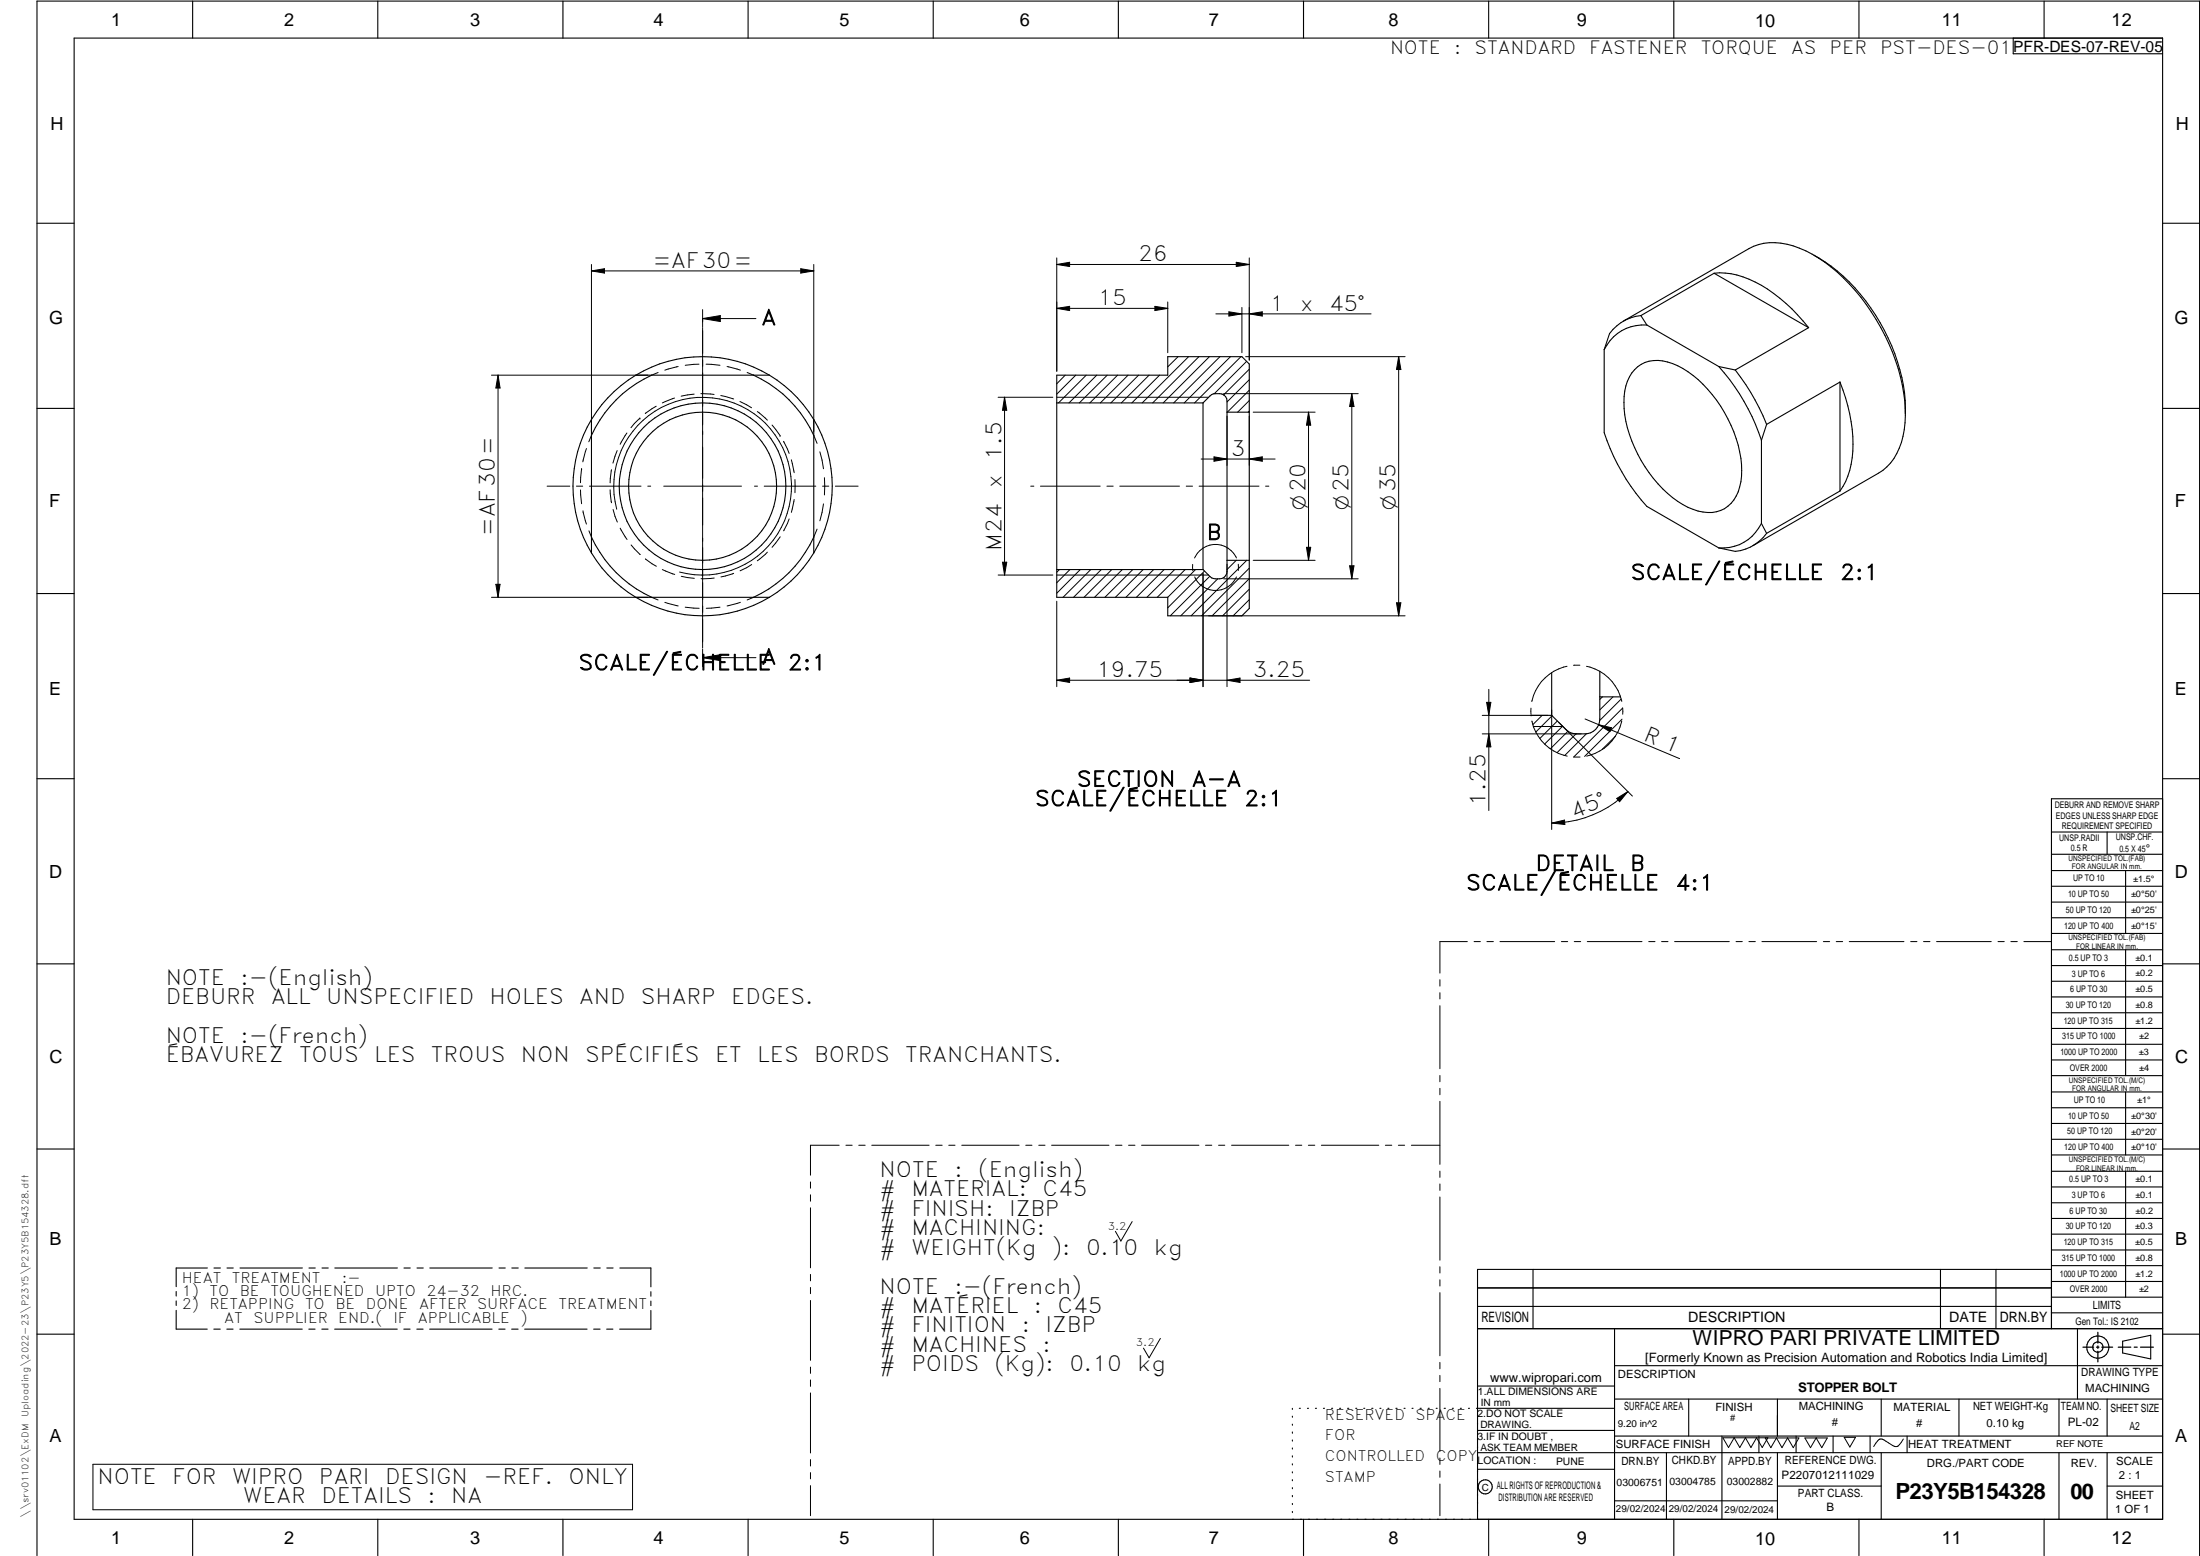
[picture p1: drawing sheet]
<svg xmlns="http://www.w3.org/2000/svg" width="594mm" height="420mm" viewBox="0 0 594 420" stroke-linecap="round" stroke-linejoin="round" font-family="sans-serif">
<g fill="none" stroke="#000" stroke-width=".3">
<path d="M20 10.3h564v400h-564zM52 .3v10M102 .3v10M152 .3v10M202 .3v10M252 .3v10M302 .3v10M352 .3v10M402 .3v10M452 .3v10M502 .3v10M543.6 10.3v4.2h40.4"/>
<path d="M552 .3v10M10 60.3h10M462.9 73.8a23.4 23.4 0 0 1 16.1 5.4 46.9 46.9 0 0 1 9.4 9.3M462.9 73.8l-19.8 11.4M462.9 73.8l25.5 14.7M489.8 68.9a50.9 50.9 0 0 1 22.6 28.8 39.6 39.6 0 0 1 2.1 14.1M584 60.3h10M433.2 94.4v22.4a56.7 56.7 0 0 0 11.5 19.9l19.4 11.3M438.3 86.7l34-19.6a16.6 16.6 0 0 1 15.3 .6 48.9 48.9 0 0 1 20.3 20.7 48 48 0 0 1 6.5 25.8 17.7 17.7 0 0 1-5.9 12.8l-35.2 20.4M441.4 99.8a8.4 8.4 0 0 1 8.9-2.1 26.2 26.2 0 0 1 13.2 10.4 33.2 33.2 0 0 1 6.8 20.5 10.2 10.2 0 0 1-5.7 9.2 12.1 12.1 0 0 1-10.2-1.6 35.1 35.1 0 0 1-15.9-27.5 12.5 12.5 0 0 1 2.9-8.9zM443.1 85.2a11.8 11.8 0 0 0-8.5 4.9l-1.4 4.3M443.1 85.2l1.6 2.6"/>
<path d="M444.7 87.8l19.4 11.2M444.7 87.8a11.7 11.7 0 0 0-11.5 6.6M464.1 99a56.7 56.7 0 0 1 11.6 19.9M464.1 99l4.5 .9M468.6 99.9l1.4 2a59.6 59.6 0 0 1 7 12.7M488.4 88.5l-19.8 11.4M10 110.3h10M159.7 113.3v31.7M159.7 113.3a35 35 0 0 0 0 36M171.7 101.3h36.1M171.7 101.3a35 35 0 0 0-12 12M176 101.3a33 33 0 0 0-16.3 16.3"/>
<path d="M203.5 101.3a33 33 0 0 1 16.2 16.3M207.8 101.3a35.1 35.1 0 0 0-36.1 0M207.8 101.3a35 35 0 0 1 11.9 12M219.7 113.3v36M219.7 113.3a35 35 0 0 1 0 36M285.4 101.3h29.9v-5h20.1l1.9 2v66l-1.9 2h-20.1v-5h-29.9zM285.4 108.8h39.5M324.9 108.8v45M324.9 108.8l1.9-1.9a3.3 3.3 0 0 1 4.2 .2l.3 1.2v46a2.03 2.03 0 0 1-2 2 2.93 2.93 0 0 1-2.5-.6l-1.9-1.9M331.3 111.3h6M475.7 118.9v22.5M477 114.6l-1.3 4.3"/>
<path d="M496.9 103.2l-19.9 11.4M496.9 103.2v29.4M496.9 103.2a38.8 38.8 0 0 1 2.6 23.8 16.3 16.3 0 0 1-2.6 5.6M584 110.3h10M496.9 132.6l-19.9 11.4M159.7 149.3a35 35 0 0 0 12 12M159.7 145v4.3M159.7 145a33 33 0 0 0 16.3 16.3M219.7 145a33 33 0 0 1-16.2 16.3M219.7 149.3a35 35 0 0 1-11.9 12M285.4 153.8h39.5M331.3 151.3h6"/>
<path d="M475.7 141.4a11.8 11.8 0 0 1-11.6 6.6M475.7 141.4l1.3 2.6M477 144a12.1 12.1 0 0 1-8.4 4.9l-4.5-.9M10 160.3h10M171.7 161.3h36.1M207.8 161.3a35.1 35.1 0 0 1-36.1 0M584 160.3h10M413.4 193.2h5.6M419 181.7v11.5M432 181.3v12.8a4 4 0 0 1-4 4.1 5.9 5.9 0 0 1-5.1-1.2l-3.9-3.8M432 188.2h5.6M10 210.3h10"/>
<path d="M584 215.7h-30v143.1M584 210.3h10M554 224.7h30M554 230.7h30M554 235.1h30M554 239.3h30M569 224.7v6M574 235.1v17M554 243.6h30M554 247.8h30M554 252.1h30M554 256.5h30"/>
<path d="M574 256.5v33.9M10 260.3h10M554 260.7h30M554 265h30M554 269.2h30M554 273.5h30M554 277.7h30M584 260.3h10M554 282h30M554 286.2h30M554 290.4h30M554 294.9h30"/>
<path d="M554 299.1h30M574 294.9v17M10 310.3h10M554 303.4h30M554 307.6h30M554 311.9h30M554 316.3h30M574 316.3v34M584 310.3h10M554 320.5h30M554 324.8h30M554 329h30"/>
<path d="M554 333.2h30M554 337.5h30M47.6 348.7v1.3M47.6 351.3v1.2M47.6 353.8v5.1h8.4M56 342.4h-8.4v5M57.7 358.9h1.8M57.8 342.4h1.7M61.2 358.9h1.7M61.3 342.4h1.7M64.8 358.9h16.8M64.8 342.4h16.9"/>
<path d="M83.4 358.9h1.7M83.4 342.4h1.7M86.9 358.9h1.7M86.9 342.4h1.7M90.4 358.9h16.9M90.4 342.4h16.9M109 358.9h1.7M109.1 342.4h1.7M112.6 358.9h1.7M112.6 342.4h1.7M116 358.9h16.9M116.1 342.4h16.8"/>
<path d="M134.7 358.9h1.7M134.7 342.4h1.7M138.2 358.9h1.7M138.2 342.4h1.7M141.7 358.9h16.8M141.7 342.4h16.9M160.3 358.9h1.7M160.4 342.4h1.7M163.8 358.9h1.7M163.9 342.4h1.7M167.4 342.4h8.4v5.1M175.8 353.9v5h-8.5"/>
<path d="M175.8 348.8v1.2M175.8 351.3v1.3M399 358.8h185M399 352.8h155M399 347.8h155M414 342.8v16M436 358.8v51.5M524 342.8v16M539 342.8v16M554 341.8h30M554 346h30M554 350.3h30"/>
<path d="M554 354.5h30M554 342.8h-155v67.5M561 358.8v19M10 360.3h10M399 374.3h37M436 368.8h148M436 377.8h148M456 377.8v10M480 377.8v10M508 377.8v10M529 377.8v10M556 377.8v10"/>
<path d="M569 377.8v10M573.2 362.2l7.6-1.6v6.3l-7.6-1.6zM584 360.3h10M349 380.3v.3M349 382.4v.3M349 384.6v.3M349 386.7v.3M349 388.8v.3M349 391v.3M349 393.1v.3M349 395.3v.3M349 397.4v.3"/>
<path d="M349 399.5v.3M350.9 380.3h.2M353.1 380.3h.2M355.2 380.3h.3M357.4 380.3h.3M359.6 380.3h.3M361.7 380.3h.3M363.9 380.3h.3M366.1 380.3h.3M368.3 380.3h.2M370.4 380.3h.3M372.6 380.3h.3"/>
<path d="M374.8 380.3h.3M376.9 380.3h.4M379.1 380.3h.3M381.3 380.3h.3M383.4 380.3h.4M385.6 380.3h.3M387.8 380.3h.3M390 380.3h.3M392.2 380.3h.3M394.3 380.3h.3M396.5 380.3h.3M398.7 380.3h37.3"/>
<path d="M399 386.2h37M399 396.7h37M436 387.8h148M450 392.3v18M465 387.8v22.5M475 387.8v4.5M480 392.3v18M485 387.8v4.5M495 387.8v4.5M505 387.8v4.5M508 392.3v18M515 387.8v4.5"/>
<path d="M556 392.3v18M569 392.3v18M584 392.3h-185M52 410.3v9.7M102 410.3v9.7M152 410.3v9.7M202 410.3v9.7M252 410.3v9.7M302 410.3v9.7M349 401.7v.3M349 403.8v.4M349 406v.3"/>
<path d="M349 408.1v.3M352 410.3v9.7M402 410.3v9.7M436 405.3h44M452 410.3v9.7M480 401.3h28M502 410.3v9.7M552 410.3v9.7M569 401.3h15M10 420v-419.7h584v419.7"/>
<circle cx="189.7" cy="131.3" r="22.5"/>
<circle cx="189.7" cy="131.3" r="20"/>
<circle cx="566.5" cy="363.8" r="2.99"/>
<circle cx="566.5" cy="363.7" r="1.41"/>
<circle cx="401.1" cy="401.5" r="1.9"/>
</g>
<path d="M566.5 359.7v3M562.5 363.8h2.9M566.1 363.8h.7M566.5 363.4v.7M566.5 364.9v2.8M567.6 363.8h2.9M572 363.8h3.4M576.3 363.8h.8M578 363.8h3.5" fill="none" stroke="#000" stroke-width=".34"/>
<g fill="none" stroke="#000" stroke-width=".27">
<path d="M159.7 71.4v45.1M159.7 73.2l3.5-.6v1.1zM159.7 73.2h60M216.2 72.6l3.5 .6-3.5 .5zM219.7 71.4v45.1M285.4 69.6v30.6M285.4 71.4h51.9M285.4 71.4l3.4-.6v1.2zM333.8 70.8l3.5 .6-3.5 .6zM337.3 69.6v27.6M183.1 99l-3.6 .9M188.8 98.3l-3.8 .3"/>
<path d="M189.7 83.6v4.8M189.7 88.6v86.3M189.7 86h14.4M189.7 86l4.8-.8v1.6zM190.7 98.3l3.7 .3M196.3 99l3.6 .9M285.4 83.3l3.4-.6v1.2zM285.4 83.3h29.9M311.9 82.7l3.4 .6-3.4 .6zM315.3 81.5v13.7M318.1 96.3l-2.8 2.8M321 96.3l-12.6 12.5"/>
<path d="M323.8 96.3l-12.5 12.5M326.6 96.3l-12.5 12.5M328.3 84.8h41.9M329.4 96.3l-12.5 12.5M331.8 84.2l3.6 .6-3.6 .5zM332.3 96.3l-12.5 12.5M335.1 96.3l-12.5 12.5M335.4 83v12.2M336.4 96.3h43M336.6 97.6l-8.7 8.7M337.3 99.7l-6.9 6.9M337.3 84.8l3.6-.6v1.1z"/>
<path d="M377.7 96.3l.6 3.5h-1.2zM377.7 96.3v70M132.7 101.3h42.2M134.5 101.3l.5 3.5h-1.1zM134.5 101.3v60M159.7 117.6l-.7 1.7M169.3 116.9l-1.8 3.1M172.8 112.9l-2.4 2.6M172.8 112.9h.1M177.2 109.7l-3 2M177.7 100.6l-1.7 .7M182.2 107.5l-3.3 1.3"/>
<path d="M187.4 106.4l-3.5 .6M189.3 106.3l3.5 .2M194.6 106.8l3.5 .9M199.8 108.4l3.1 1.7M201.8 100.6l1.7 .7M204.5 111.1l2.7 2.4M208.5 114.8l2.1 2.8M210.6 117.6h.1M211.6 119.2l1.5 3.2M219.7 117.6l.9 2.1M269.5 107.3h14.8M271.3 107.3v48"/>
<path d="M271.3 107.3l.6 3.5h-1.2zM285.4 107.3h40.9M287.6 101.3l-2.2 2.3M290.5 101.3l-5.1 5.1M293.3 101.3l-7.5 7.5M296.2 101.3l-7.5 7.5M299 101.3l-7.5 7.5M301.8 101.3l-7.5 7.5M304.6 101.3l-7.5 7.5M307.5 101.3l-7.5 7.5M310.3 101.3l-7.5 7.5M313.1 101.3l-7.5 7.5"/>
<path d="M330.4 106.3h36.4M331.3 112.4v13.3M337.3 111l-.2 .3M337.3 108.2l-3.1 3.1M337.3 105.4l-5.9 5.9M337.3 102.5l-6 6M337.3 112.4v13.3M338.4 111.3h16.7M353.3 111.3l.6 3.5h-1.1zM353.3 111.3v40M365 106.3l.6 3.5h-1.2zM365 106.3v50"/>
<path d="M147.7 131.3h6.2M155.7 131.3h1.6M156.8 132.3l.2 3.7M157 126.6l-.2 3.7M157 126.6h.1M157.4 137.9l1 3.6M158.4 121.1l-1 3.6M159.2 131.3h13.9M164.8 132.2l.3 3.6M165.1 126.8l-.3 3.6M165.6 137.6l1.1 3.4M166.5 137.5a24 24 0 0 1 21.1-30.1 24 24 0 0 1 26 26 24 24 0 0 1-30.1 21.1"/>
<path d="M166.7 121.7l-1.2 3.4M174.9 131.3h.8M179.2 131.3h21M203.7 131.3h.8M206.4 131.3h13.9M213.7 124.2l.8 3.4M214.5 134.9l-.8 3.4M214.7 129.5v3.6M221.4 122l1 4.6M222.1 131.3h1.7M222.4 136.1l-1 4.5M222.6 129v4.6"/>
<path d="M225.6 131.3h6.1M278.3 131.3h.9M281 131.3h16.1M298.9 131.3h1.7M302.4 131.3h16.1M320.3 131.3h1.7M323.8 131.3h16.2M324.4 124h19.9M327.8 123.4l3.5 .6-3.5 .5zM337.3 124l3.6-.6v1.1zM341.8 131.3h.8M133.9 157.8h1.1l-.5 3.5z"/>
<path d="M159 143.3l.7 1.7M167.5 142.6l1.8 3.1M170.4 147.2l2.5 2.5M174.3 150.9l2.9 2M178.9 153.8l3.3 1.3M184 155.6l3.5 .6M192.9 156.1l-3.6 .2M198.1 154.8l-3.4 1M203 152.4l-3.2 1.7M207.2 149.1l-2.7 2.3M210.7 144.9l-2.2 2.9M213.1 140.1l-1.5 3.2"/>
<path d="M220.6 142.9l-.9 2.1M269.5 155.3h14.8M270.7 151.8h1.2l-.6 3.5zM285.4 155.3h40.9M286.1 153.8l-.7 .7M288.9 153.8l-3.5 3.6M291.7 153.8l-6.3 6.4M294.5 153.8l-7.4 7.5M297.4 153.8l-7.5 7.5M300.2 153.8l-7.5 7.5M303.1 153.8l-7.5 7.5M305.9 153.8l-7.5 7.5"/>
<path d="M308.7 153.8l-7.5 7.5M311.5 153.8l-7.5 7.5M314.4 153.8l-7.5 7.5M317.2 153.8l-7.5 7.5M320 153.8l-7.5 7.5M322.1 152.4v1.7M322.6 150.7a6.2 6.2 0 0 1 5.6-3.7 6.2 6.2 0 0 1 5.7 3.7M322.6 155.8a6.2 6.2 0 0 0 5.6 3.7 6.2 6.2 0 0 0 5.7-3.7M322.8 153.8l-7.5 7.5M324.9 154.9v30.5M325.2 154.2l-9.9 9.9M326.7 155.6l-10.7 10.7"/>
<path d="M328.8 156.3l-10 10M330.4 156.3h36.4M331.3 152.4v33M333.8 151.3l-2.5 2.5M334.4 152.4v1.7M336.7 151.3l-15.1 15M337.3 159.1l-7.1 7.2M337.3 156.3l-10 10M337.3 153.4l-12.8 12.9M338.4 151.3h16.7M352.8 147.8h1.1l-.6 3.5zM364.4 152.8h1.2l-.6 3.5z"/>
<path d="M132.7 161.3h42.2M176 161.3l1.7 .7M179.5 162.6l3.6 1M185 164l3.8 .3M189.7 177.6l4.8-.8v1.6zM189.7 175.2v4.8M189.7 177.6h14.4M194.4 164l-3.7 .3M199.9 162.6l-3.6 1M203.5 161.3l-1.7 .7M285.4 162.3v23.1M326.4 166.3h53"/>
<path d="M337.3 161.9l-4.3 4.4M377.1 162.8h1.2l-.6 3.5zM423.2 179.9a12.4 12.4 0 0 0-9.6 9.5M426.6 179.6l-1.7 .1M428.4 179.9a12.3 12.3 0 0 1 9.5 9.5M285.4 183.7l3.4-.6v1.2zM285.4 183.7h68.2M321.3 183.1l3.6 .6-3.6 .6zM331.3 183.7l3.5-.6v1.2zM400.3 193.2h17.7M400.3 198.2h26.7M401.4 189.7h1.2l-.6 3.5z"/>
<path d="M402 198.2l.6 3.5h-1.2zM402 186.1v32.8M413.4 191.2v1.7M413.6 193.2l-.2 .1M413.7 194.7a12.2 12.2 0 0 0 9.5 9.5M414.1 196.2h7.9M416.4 193.2l-2.5 2.5M419 191.7v32.3M419.1 193.3l-4.4 4.4M420.5 194.7l-4.7 4.7M420.9 195l19.9 20M422 196.1l-4.9 4.8"/>
<path d="M423.4 197.4l-4.7 4.8M425.6 198.2l-5.2 5M428 194.1l25.6 10.8M428.4 198.1l-5.9 5.9M431.7 195.7l3.5 .8-.5 1.1zM432.7 188.2l-.7 .6M435.6 188.2l-3.6 3.5M436.2 198.8a11.9 11.9 0 0 1-7.8 5.4M436.2 198.8l-3.6 3.6M437.8 188.8l-5.8 5.8M437.9 194.6a11.3 11.3 0 0 1-1.7 4.2M438 194.2l-10.1 10.1"/>
<path d="M438.2 192.9v-1.7l-13.2 13.2h1.7M436.6 215.6l3-1.9-2.3 2.8zM439.6 213.7a29.5 29.5 0 0 1-20.6 8.5M419 222.3l3.5-.9 .1 1.2zM396.2 254.3h-7.4v8.5M398.1 254.3h1.6M401.5 254.3h1.8M405 254.3h14.8M421.6 254.3h1.7M425.1 254.3h1.7M428.6 254.3h14.8M445.2 254.3h1.7"/>
<path d="M448.7 254.3h1.7M452.2 254.3h14.8M468.8 254.3h1.7M472.3 254.3h1.7M475.8 254.3h14.8M492.4 254.3h1.7M495.8 254.3h1.8M499.4 254.3h14.7M516 254.3h1.6M519.4 254.3h1.8M522.9 254.3h14.8M539.5 254.3h1.7"/>
<path d="M543 254.3h1.7M546.5 254.3h7.4M388.8 264.5v1.8M388.8 268.1v1.6M388.8 271.6v17M388.8 290.4v1.7M388.8 293.9v1.7M388.8 297.4v17M218.9 319.2v1.6M226.6 309.2h-7.7v8.1M228.4 309.2h1.7M231.9 309.2h1.7"/>
<path d="M235.4 309.2h15.5M252.7 309.2h1.7M256.2 309.2h1.7M259.7 309.2h15.5M277 309.2h1.7M280.5 309.2h1.7M284 309.2h15.5M301.2 309.2h1.8M304.8 309.2h1.7M308.3 309.2h15.5M325.5 309.2h1.7M329.1 309.2h1.6"/>
<path d="M332.6 309.2h15.4M349.8 309.2h1.7M353.3 309.2h1.7M356.8 309.2h15.5M374.1 309.2h1.7M377.6 309.2h1.7M381.1 309.2h7.7M388.8 316.2v1.7M388.8 319.7v1.7M218.9 322.6v1.8M218.9 326.1v16.2M305.7 329.9l-3 5.2-1.5-2.6"/>
<path d="M388.8 323.2v17.1M218.9 344.1v1.8M218.9 347.6v1.7M218.9 351.2v16.1M388.8 342.1v1.6M388.8 345.6v1.7M388.8 349v17.1M218.9 369.1v1.7M218.9 372.6v1.8M218.9 376.1v16.2M313.3 361.4l-3 5.2-1.5-2.6M388.8 367.9v1.7"/>
<path d="M388.8 371.4v1.7M388.8 374.9v17M25.1 395.4h145.7v12.3h-145.7zM218.9 394.1v1.8M218.9 397.6v1.7M388.8 393.7v1.7M388.8 397.2v1.7M465.2 388.2h12.2l-1.5 2.7-1.6-2.7-1.5 2.7-1.5-2.7-1.5 2.7-1.5-2.7-1.5 2.7zM476.7 388.3h9.1l-1.6 2.6-1.5-2.6-1.5 2.6-1.5-2.6-1.5 2.6zM487.4 388.3h6l-1.5 2.6-1.5-2.6-1.5 2.6zM498 388.1h3.1l-1.6 2.6zM514 388.6l-1.1 1.5a1.2 1.2 0 0 1-1.8 .3l-1.8-1.2a1.55 1.55 0 0 0-1.6-.6 1.55 1.55 0 0 0-1.2 1.1l-.5 .9"/>
<path d="M218.9 401.2v8.1M388.8 400.7v8.6"/>
</g>
<g fill="#000">
<path d="M159.7 73.2l3.5-.6v1.1zM216.2 72.6l3.5 .6-3.5 .5zM285.4 71.4l3.4-.6v1.2zM333.8 70.8l3.5 .6-3.5 .6zM189.7 86l4.8-.8v1.6zM285.4 83.3l3.4-.6v1.2zM311.9 82.7l3.4 .6-3.4 .6zM331.8 84.2l3.6 .6-3.6 .5zM337.3 84.8l3.6-.6v1.1zM377.7 96.3l.6 3.5h-1.2zM134.5 101.3l.5 3.5h-1.1zM271.3 107.3l.6 3.5h-1.2z"/>
<path d="M353.3 111.3l.6 3.5h-1.1zM365 106.3l.6 3.5h-1.2zM327.8 123.4l3.5 .6-3.5 .5zM337.3 124l3.6-.6v1.1zM133.9 157.8h1.1l-.5 3.5zM270.7 151.8h1.2l-.6 3.5zM352.8 147.8h1.1l-.6 3.5zM364.4 152.8h1.2l-.6 3.5zM189.7 177.6l4.8-.8v1.6zM377.1 162.8h1.2l-.6 3.5zM285.4 183.7l3.4-.6v1.2zM321.3 183.1l3.6 .6-3.6 .6z"/>
<path d="M331.3 183.7l3.5-.6v1.2zM401.4 189.7h1.2l-.6 3.5zM431.7 195.7l3.5 .8-.5 1.1zM402 198.2l.6 3.5h-1.2zM436.6 215.6l3-1.9-2.3 2.8zM419 222.3l3.5-.9 .1 1.2z"/>
</g>
<text font-size="6" x="511.8" y="404.8">P23Y5B154328</text>
<text font-size="5.9" x="559.1" y="404.7">00</text>
<g font-size="5.7">
<text x="307.4" y="70.5">26</text>
<text x="176.3" y="72.3">=AF30=</text>
<text x="296.4" y="82.4">15</text>
<text x="342.9" y="83.9">1</text>
<text x="351.1" y="83.9">x</text>
<text x="358.9" y="83.9">45°</text>
<text x="205.6" y="87.8">A</text>
<text x="270.4" y="124.1" transform="rotate(-90 270.4 124.1)">1.5</text>
<text x="332.4" y="123.1">3</text>
<text x="270.4" y="131.9" transform="rotate(-90 270.4 131.9)">x</text>
<text x="133.6" y="144.7" transform="rotate(-90 133.6 144.7)">=AF30=</text>
<text x="270.4" y="148.7" transform="rotate(-90 270.4 148.7)">M24</text>
<text x="325.8" y="145.8">B</text>
<text x="440.3" y="156.5">SCALE/ÉCHELLE</text>
<text x="496.9" y="156.5">2:1</text>
<text x="205.6" y="179.4">A</text>
<text x="156.2" y="180.9">SCALE/ÉCHELLE</text>
<text x="212.7" y="180.9">2:1</text>
<text x="296.1" y="182.8">19.75</text>
<text x="338.3" y="182.8">3.25</text>
<text x="443.6" y="199.7" transform="rotate(23 443.6 199.7)">R 1</text>
<text x="290.8" y="212.4">SECTION</text>
<text x="321.8" y="212.4">A-A</text>
<text x="279.5" y="217.6">SCALE/ÉCHELLE</text>
<text x="336" y="217.6">2:1</text>
<text x="401.1" y="217.6" transform="rotate(-90 401.1 217.6)">1.25</text>
<text x="425.1" y="221.1" transform="rotate(-22 425.1 221.1)">45°</text>
<text x="414.6" y="235.1">DETAIL</text>
<text x="440.2" y="235.1">B</text>
<text x="395.9" y="240.4">SCALE/ÉCHELLE</text>
<text x="452.4" y="240.4">4:1</text>
<text x="44.7" y="265.9">NOTE</text>
<text x="64.9" y="265.9">:-(English)</text>
<text x="44.7" y="271.1">DEBURR</text>
<text x="73.2" y="271.1">ALL</text>
<text x="88.1" y="271.1">UNSPECIFIED</text>
<text x="132.2" y="271.1">HOLES</text>
<text x="156.4" y="271.1">AND</text>
<text x="173.1" y="271.1">SHARP</text>
<text x="197.4" y="271.1">EDGES.</text>
<text x="44.7" y="281.6">NOTE</text>
<text x="64.9" y="281.6">:-(French)</text>
<text x="44.7" y="286.9">ÉBAVUREZ</text>
<text x="80.7" y="286.9">TOUS</text>
<text x="101" y="286.9">LES</text>
<text x="116.4" y="286.9">TROUS</text>
<text x="140.7" y="286.9">NON</text>
<text x="158" y="286.9">SPÉCIFIÉS</text>
<text x="193.1" y="286.9">ET</text>
<text x="204.5" y="286.9">LES</text>
<text x="219.8" y="286.9">BORDS</text>
<text x="244.5" y="286.9">TRANCHANTS.</text>
<text x="237.5" y="317.8">NOTE</text>
<text x="257.7" y="317.8">:</text>
<text x="264.1" y="317.8">(English)</text>
<text x="237.5" y="323">#</text>
<text x="246.1" y="323">MATERIAL:</text>
<text x="281.5" y="323">C45</text>
<text x="237.5" y="328.3">#</text>
<text x="246.1" y="328.3">FINISH:</text>
<text x="272.5" y="328.3">IZBP</text>
<text x="237.5" y="333.5">#</text>
<text x="246.1" y="333.5">MACHINING:</text>
<text x="237.5" y="338.8">#</text>
<text x="246.1" y="338.8">WEIGHT(Kg</text>
<text x="284" y="338.8">):</text>
<text x="293.3" y="338.8">0.10</text>
<text x="311.6" y="338.8">kg</text>
<text x="237.5" y="349.3">NOTE</text>
<text x="257.7" y="349.3">:-(French)</text>
<text x="237.5" y="354.5">#</text>
<text x="237.5" y="359.8">#</text>
<text x="246.1" y="354.5">MATÉRIEL</text>
<text x="246.1" y="359.8">FINITION</text>
<text x="275.9" y="359.8">:</text>
<text x="279.2" y="354.5">:</text>
<text x="282.3" y="359.8">IZBP</text>
<text x="285.6" y="354.5">C45</text>
<text x="237.5" y="365">#</text>
<text x="246.1" y="365">MACHINES</text>
<text x="281.5" y="365">:</text>
<text x="237.5" y="370.3">#</text>
<text x="246.1" y="370.3">POIDS</text>
<text x="268.5" y="370.3">(Kg):</text>
<text x="288.8" y="370.3">0.10</text>
<text x="307.1" y="370.3">kg</text>
<text x="26.3" y="400.6">NOTE</text>
<text x="46.5" y="400.6">FOR</text>
<text x="62.7" y="400.6">WIPRO</text>
<text x="86.1" y="400.6">PARI</text>
<text x="104" y="400.6">DESIGN</text>
<text x="130.5" y="400.6">-REF.</text>
<text x="153.5" y="400.6">ONLY</text>
<text x="65.7" y="405.9">WEAR</text>
<text x="86.8" y="405.9">DETAILS</text>
<text x="115.4" y="405.9">:</text>
<text x="121.8" y="405.9">NA</text>
</g>
<text font-size="5.6" x="457" y="363.2">WIPRO PARI PRIVATE LIMITED</text>
<g font-size="5.4">
<text x="352.5" y="137.6" transform="rotate(-90 352.5 137.6)">O20</text>
<text x="364.1" y="137.6" transform="rotate(-90 364.1 137.6)">O25</text>
<text x="376.8" y="137.6" transform="rotate(-90 376.8 137.6)">O35</text>
</g>
<g font-size="4.9">
<text x="30" y="6.9">1</text>
<text x="76.7" y="6.9">2</text>
<text x="127" y="6.9">3</text>
<text x="176.5" y="6.9">4</text>
<text x="226.7" y="6.9">5</text>
<text x="275.4" y="6.9">6</text>
<text x="326.4" y="6.9">7</text>
<text x="375" y="6.9">8</text>
<text x="425.8" y="6.9">9</text>
<text x="473.9" y="7.3">10</text>
<text x="524.3" y="6.9">11</text>
<text x="570.2" y="6.9">12</text>
<text x="375.4" y="14.5">NOTE</text>
<text x="392.7" y="14.5">:</text>
<text x="398.2" y="14.5">STANDARD</text>
<text x="429.2" y="14.5">FASTENER</text>
<text x="459.2" y="14.5">TORQUE</text>
<text x="483.7" y="14.5">AS</text>
<text x="494.1" y="14.5">PER</text>
<text x="507.7" y="14.5">PST-DES-01</text>
<text x="13.6" y="35.1">H</text>
<text x="587.6" y="35.1">H</text>
<text x="13.2" y="87.5">G</text>
<text x="587.2" y="87.5">G</text>
<text x="13.2" y="137">F</text>
<text x="587.2" y="137">F</text>
<text x="13.2" y="187.6">E</text>
<text x="587.2" y="187.6">E</text>
<text x="13.2" y="237">D</text>
<text x="587.2" y="237">D</text>
<text x="13.4" y="287.1">C</text>
<text x="587.4" y="287.1">C</text>
<text x="13.4" y="336.2">B</text>
<text x="587.4" y="336.2">B</text>
<text x="13.4" y="389.3">A</text>
<text x="587.4" y="389.3">A</text>
<text x="30" y="416.9">1</text>
<text x="76.7" y="416.9">2</text>
<text x="127" y="416.9">3</text>
<text x="176.5" y="416.9">4</text>
<text x="226.7" y="416.9">5</text>
<text x="275.4" y="416.9">6</text>
<text x="326.4" y="416.9">7</text>
<text x="375" y="416.9">8</text>
<text x="425.8" y="416.9">9</text>
<text x="473.9" y="417.3">10</text>
<text x="524.3" y="416.9">11</text>
<text x="570.2" y="416.9">12</text>
</g>
<text font-size="4.2" x="543.6" y="14">PFR-DES-07-REV-05</text>
<g font-size="3.9">
<text x="49.1" y="346.3">HEAT</text>
<text x="62.6" y="346.3">TREATMENT</text>
<text x="92.3" y="346.3">:-</text>
<text x="49.1" y="349.9">1)</text>
<text x="49.1" y="353.5">2)</text>
<text x="56.6" y="349.9">TO</text>
<text x="56.6" y="353.5">RETAPPING</text>
<text x="64.8" y="349.9">BE</text>
<text x="73" y="349.9">TOUGHENED</text>
<text x="82.4" y="353.5">TO</text>
<text x="90.6" y="353.5">BE</text>
<text x="98.8" y="353.5">DONE</text>
<text x="101.3" y="349.9">UPTO</text>
<text x="113.2" y="353.5">AFTER</text>
<text x="115.2" y="349.9">24-32</text>
<text x="128.9" y="353.5">SURFACE</text>
<text x="132.5" y="349.9">HRC.</text>
<text x="150.9" y="353.5">TREATMENT</text>
<text x="60.6" y="357.1">AT</text>
<text x="68.4" y="357.1">SUPPLIER</text>
<text x="91.3" y="357.1">END.(</text>
<text x="106.2" y="357.1">IF</text>
<text x="112.8" y="357.1">APPLICABLE</text>
<text x="140.6" y="357.1">)</text>
<text x="400" y="357.1">REVISION</text>
<text x="455.9" y="357.1">DESCRIPTION</text>
<text x="526.4" y="357.1">DATE</text>
<text x="540" y="357.1">DRN.BY</text>
<text x="357.8" y="383.3">RESERVED</text>
<text x="382.3" y="383.3">SPACE</text>
<text x="357.8" y="388.9">FOR</text>
<text x="357.8" y="394.5">CONTROLLED</text>
<text x="387.8" y="394.5">COPY</text>
<text x="357.8" y="400">STAMP</text>
</g>
<text font-size="3.6" x="485.6" y="375.8">STOPPER BOLT</text>
<g font-size="3.5">
<text x="444.3" y="367.7">[Formerly Known as Precision Automation and Robotics India Limited]</text>
<text x="402.4" y="373.3">www.wipropari.com</text>
</g>
<g font-size="3.1">
<text x="565.1" y="353.5">LIMITS</text>
<text x="562" y="371.7">DRAWING TYPE</text>
<text x="436.9" y="372.1">DESCRIPTION</text>
<text x="563.1" y="375.9">MACHINING</text>
<text x="438.6" y="380.8">SURFACE AREA</text>
<text x="463.2" y="380.9">FINISH</text>
<text x="485.7" y="380.8">MACHINING</text>
<text x="511.3" y="380.9">MATERIAL</text>
<text x="532.8" y="380.7">NET WEIGHT-Kg</text>
<text x="556.5" y="380.7">TEAM NO.</text>
<text x="569.9" y="381.2">SHEET SIZE</text>
<text x="494.6" y="385.1">#</text>
<text x="517.4" y="385.3">#</text>
<text x="536.4" y="385.3">0.10 kg</text>
<text x="558.4" y="385.1">PL-02</text>
<text x="575" y="386.1">A2</text>
<text x="436.3" y="391">SURFACE FINISH</text>
<text x="437.8" y="395.5">DRN.BY</text>
<text x="451.4" y="395.4">CHKD.BY</text>
<text x="466.6" y="395.5">APPD.BY</text>
<text x="482" y="395.4">REFERENCE DWG.</text>
<text x="515.3" y="391.1">HEAT TREATMENT</text>
<text x="571.4" y="395.6">SCALE</text>
<text x="481.1" y="399.4">P2207012111029</text>
<text x="520.4" y="396.2">DRG./PART CODE</text>
<text x="559.2" y="396.1">REV.</text>
<text x="572.2" y="399.5">2 : 1</text>
<text x="485.5" y="404.3">PART CLASS.</text>
<text x="493.2" y="407.9">B</text>
<text x="571.4" y="404.7">SHEET</text>
<text x="571.2" y="408.4">1 OF 1</text>
</g>
<text font-size="3" x="579.5" y="230.1">°</text>
<g font-size="2.8">
<text x="299.1" y="332.1">3.2</text>
<text x="560.4" y="357.7">Gen Tol.: IS 2102</text>
<text x="306.7" y="363.6">3.2</text>
<text x="399.1" y="376.6">1.ALL DIMENSIONS ARE</text>
<text x="399" y="382.7">2.DO NOT SCALE</text>
<text x="399" y="388.7">3.IF IN DOUBT ,</text>
<text x="399" y="395.4">LOCATION :</text>
<text x="420.2" y="395.6">PUNE</text>
<text x="404.2" y="402">ALL RIGHTS OF REPRODUCTION &amp;</text>
<text x="436.5" y="401.2">03006751</text>
<text x="450.8" y="400.9">03004785</text>
<text x="466.3" y="401">03002882</text>
<text x="404.7" y="405.4">DISTRIBUTION ARE RESERVED</text>
</g>
<g font-size="2.7">
<text x="399.9" y="379.7">IN mm</text>
<text x="399.7" y="385.7">DRAWING.</text>
<text x="436.9" y="385.4">9.20 in^2</text>
<text x="399.7" y="391.8">ASK TEAM MEMBER</text>
<text x="400.1" y="402.5">C</text>
<text x="436.4" y="408.3">29/02/2024</text>
<text x="450.6" y="408.4">29/02/2024</text>
<text x="465.7" y="408.5">29/02/2024</text>
</g>
<g font-size="2.5">
<text x="554.9" y="218.3">DEBURR AND REMOVE SHARP</text>
<text x="555.2" y="221">EDGES UNLESS SHARP EDGE</text>
<text x="556.1" y="227.1">UNSP.RADII</text>
<text x="556.8" y="223.8">REQUIREMENT SPECIFIED</text>
<text x="571.4" y="226.9">UNSP.CHF.</text>
<text x="559.2" y="229.9">0.5 R</text>
<text x="572.3" y="230.1">0.5 X 45</text>
<text x="559.8" y="238">UP TO 10</text>
<text x="576.1" y="238.1">±1.5°</text>
<text x="558.5" y="242.2">10 UP TO 50</text>
<text x="575.5" y="242.3">±0°50'</text>
<text x="557.4" y="250.7">120 UP TO 400</text>
<text x="557.9" y="246.5">50 UP TO 120</text>
<text x="575.5" y="250.7">±0°15'</text>
<text x="575.5" y="246.5">±0°25'</text>
<text x="558.7" y="259.4">0.5 UP TO 3</text>
<text x="559.5" y="263.7">3 UP TO 6</text>
<text x="576.6" y="263.6">±0.2</text>
<text x="576.6" y="259.4">±0.1</text>
<text x="559" y="267.9">6 UP TO 30</text>
<text x="576.6" y="267.9">±0.5</text>
<text x="557.8" y="272.2">30 UP TO 120</text>
<text x="576.6" y="272.2">±0.8</text>
<text x="556.9" y="280.7">315 UP TO 1000</text>
<text x="557.3" y="276.4">120 UP TO 315</text>
<text x="576.6" y="276.4">±1.2</text>
<text x="577.7" y="280.7">±2</text>
<text x="556.4" y="284.9">1000 UP TO 2000</text>
<text x="577.6" y="284.9">±3</text>
<text x="558.9" y="289.2">OVER 2000</text>
<text x="577.7" y="289.3">±4</text>
<text x="560" y="297.9">UP TO 10</text>
<text x="577.1" y="297.9">±1°</text>
<text x="558.5" y="302.1">10 UP TO 50</text>
<text x="575.5" y="302.1">±0°30'</text>
<text x="557.4" y="310.6">120 UP TO 400</text>
<text x="558.2" y="306.3">50 UP TO 120</text>
<text x="575.5" y="310.6">±0°10'</text>
<text x="575.5" y="306.4">±0°20'</text>
<text x="558.8" y="319.2">0.5 UP TO 3</text>
<text x="559.4" y="323.4">3 UP TO 6</text>
<text x="576.6" y="319.2">±0.1</text>
<text x="576.6" y="323.5">±0.1</text>
<text x="558.9" y="327.7">6 UP TO 30</text>
<text x="576.7" y="327.7">±0.2</text>
<text x="557.8" y="332">30 UP TO 120</text>
<text x="576.6" y="332">±0.3</text>
<text x="556.8" y="340.5">315 UP TO 1000</text>
<text x="557.3" y="336.3">120 UP TO 315</text>
<text x="576.6" y="336.3">±0.5</text>
<text x="576.6" y="340.5">±0.8</text>
<text x="556.2" y="344.7">1000 UP TO 2000</text>
<text x="576.6" y="344.7">±1.2</text>
<text x="558.9" y="349">OVER 2000</text>
<text x="577.6" y="349">±2</text>
<text x="467.2" y="383.8">#</text>
<text x="555.3" y="390.7">REF NOTE</text>
</g>
<g font-size="2.4">
<text x="7.7" y="382.7" transform="rotate(-90 7.7 382.7)">Uploading\2022-23\P23Y5\P23Y5B154328.dft</text>
<text x="7.7" y="409.8" transform="rotate(-90 7.7 409.8)">\\srv01102\ExDM</text>
</g>
<g font-size="2.1">
<text x="558.5" y="232.4">UNSPECIFIED TOL.(FAB)</text>
<text x="559.5" y="234.7">FOR ANGULAR IN mm.</text>
<text x="558.6" y="253.9">UNSPECIFIED TOL.(FAB)</text>
<text x="560.7" y="256.3">FOR LINEAR IN mm.</text>
<text x="558.7" y="292.3">UNSPECIFIED TOL.(M/C)</text>
<text x="559.6" y="294.7">FOR ANGULAR IN mm.</text>
<text x="558.7" y="313.7">UNSPECIFIED TOL.(M/C)</text>
<text x="560.6" y="316.1">FOR LINEAR IN mm.</text>
</g>
</svg>
